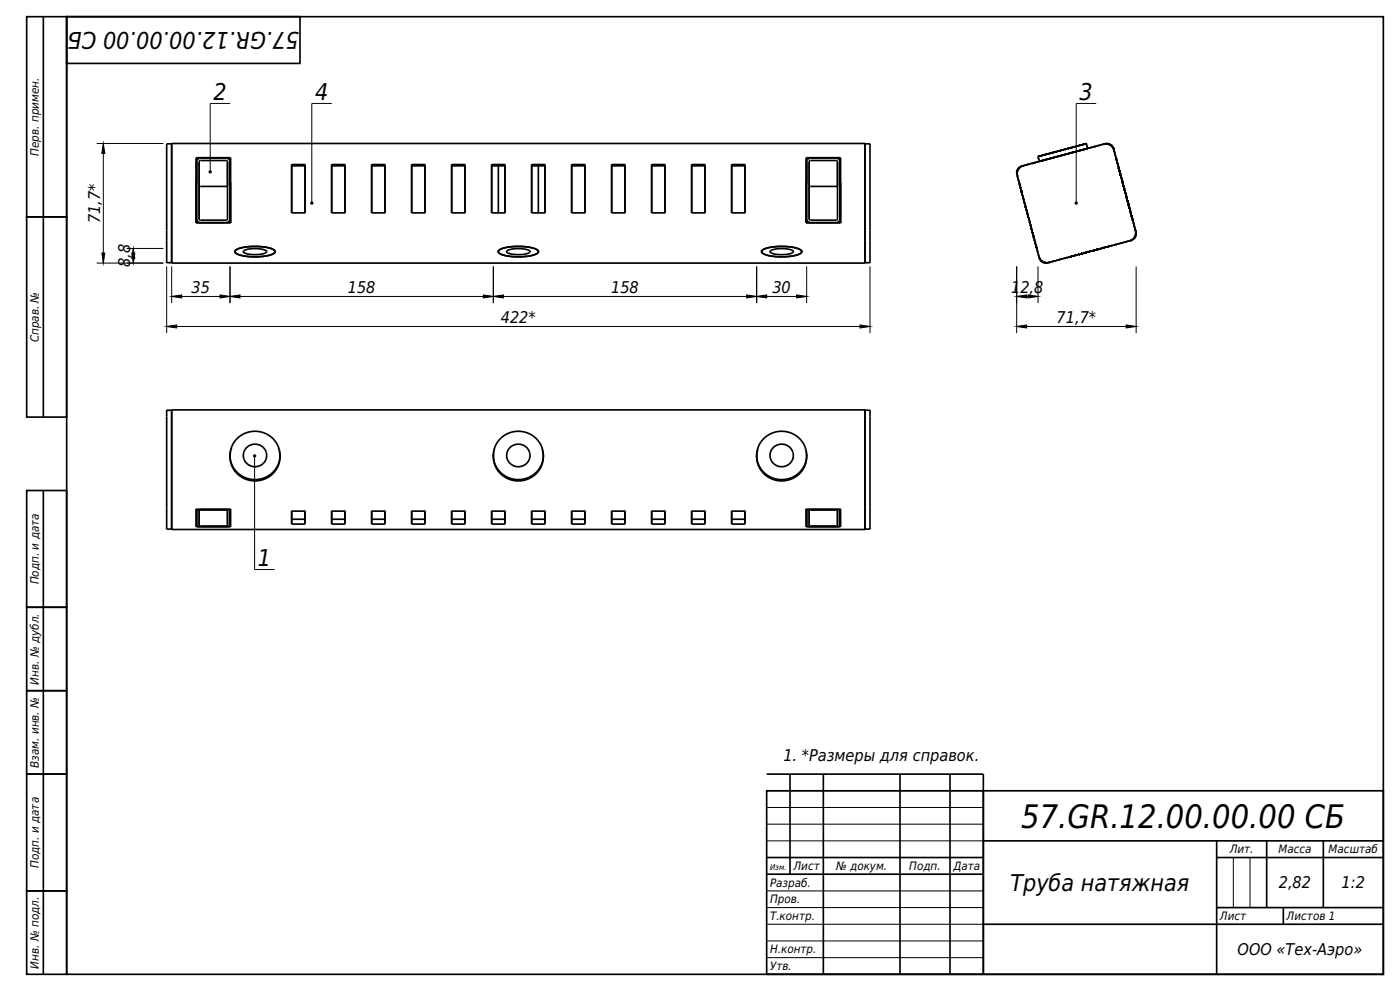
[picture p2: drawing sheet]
<svg xmlns="http://www.w3.org/2000/svg" width="420mm" height="297mm" viewBox="0 0 420 297" stroke-linecap="round" stroke-linejoin="round" font-family="sans-serif">
<g fill="none" stroke="#000" stroke-width=".5">
<path d="M8 5h12v60h-12zM13 5v120M20 5h395v287h-395zM20 5h70v14h-70zM50 43.2v35.5v-.2M50 43.1h1.5M51.5 43.2v35.5v-.2M51.5 43.1v35.7M51.5 43h208M58.9 47.3v19.5M58.9 47.3h10.2M58.9 55v11.8"/>
<path d="M58.9 47.6v19.2M58.9 47.6h.7M58.9 54.6v12.2M58.9 54.6h.1M58.9 54.6v.4M58.9 47.3v.3M58.9 55h.1M59 48.5l.4-.8 .7-.3h7.9l.7 .4 .3 .7M59 48.5v17.1l.2 .6 .8 .5h8l.7-.3 .3-.8M59 48.5v6.5M59.8 48.5v17.1M59.8 48.5l.3-.4h7.8l.4 .4"/>
<path d="M59.8 56.2v9.4M59.8 48.5v7.7M68.2 56.1l-.3-.2h-7.8l-.3 .3M68.3 48.5l-.1 17.3-.3 .2h-7.8l-.3-.4M68.3 48.5v7.4M68.4 47.6h.7M69 54.6h.1M69 48.5v17.1M69 48.5v6.5M69.1 47.3v19.5M69.1 54.6v12.2M69.1 47.6v19.2"/>
<path d="M69.1 47.3v.3M87.5 49.3v14.5M87.5 49.3h4M87.5 49.7h4M87.5 49.7v14.2M87.5 49.3v.4M91.5 49.3v14.5M91.5 49.7v14.2M91.5 49.3v.4M99.5 49.3v14.5M99.5 49.3h4M99.5 49.7h4"/>
<path d="M99.5 49.7v14.2M99.5 49.3v.4M103.5 49.3v14.5M103.5 49.7v14.2M103.5 49.3v.4M111.5 49.3v14.5M111.5 49.3h4M111.5 49.7h4M111.5 49.7v14.2M111.5 49.3v.4M115.5 49.3v14.5M115.5 49.7v14.2"/>
<path d="M115.5 49.3v.4M123.5 49.3v14.5M123.5 49.3h4M123.5 49.7h4M123.5 49.7v14.2M123.5 49.3v.4M127.5 49.3v14.5M127.5 49.7v14.2M127.5 49.3v.4M135.5 49.3v14.5M135.5 49.3h4M135.5 49.7h4"/>
<path d="M135.5 49.7v14.2M135.5 49.3v.4M139.5 49.3v14.5M139.5 49.7v14.2M139.5 49.3v.4M147.5 49.3v14.5M147.5 49.3h4M147.5 49.7h4M147.5 49.7v14.2M147.5 49.3v.4M149.5 49.6v14.3M151.5 49.3v14.5"/>
<path d="M151.5 49.7v14.2M151.5 49.3v.4M159.5 49.3v14.5M159.5 49.3h4M159.5 49.7h4M159.5 49.7v14.2M159.5 49.3v.4M161.5 49.6v14.3M163.5 49.3v14.5M163.5 49.7v14.2M163.5 49.3v.4M171.5 49.3v14.5"/>
<path d="M171.5 49.3h4M171.5 49.7h4M171.5 49.7v14.2M171.5 49.3v.4M175.5 49.3v14.5M175.5 49.7v14.2M175.5 49.3v.4M183.5 49.3v14.5M183.5 49.3h4M183.5 49.7h4M183.5 49.7v14.2M183.5 49.3v.4"/>
<path d="M187.5 49.3v14.5M187.5 49.7v14.2M187.5 49.3v.4M195.5 49.3v14.5M195.5 49.3h4M195.5 49.7h4M195.5 49.7v14.2M195.5 49.3v.4M199.5 49.3v14.5M199.5 49.7v14.2M199.5 49.3v.4M207.5 49.3v14.5"/>
<path d="M207.5 49.3h4M207.5 49.7h4M207.5 49.7v14.2M207.5 49.3v.4M211.5 49.3v14.5M211.5 49.7v14.2M211.5 49.3v.4M219.5 49.3v14.5M219.5 49.3h4M219.5 49.7h4M219.5 49.7v14.2M219.5 49.3v.4"/>
<path d="M223.5 49.3v14.5M223.5 49.7v14.2M223.5 49.3v.4M241.9 47.3v19.5M241.9 47.3h10.2M241.9 55v11.8M241.9 47.6v19.2M241.9 47.6h.7M241.9 54.6v12.2M241.9 54.6h.1M241.9 54.6v.4M241.9 47.3v.3"/>
<path d="M241.9 55h.1M242 48.5v17.1l.2 .6 .8 .5h8l.7-.3 .3-.8M242 48.5l.3-.8 .8-.3h7.9l.7 .3 .3 .8M242 48.5v6.5M242.7 48.5v17.1M242.7 48.5l.4-.4h7.8l.3 .4M242.7 56.2v9.4M242.7 48.5v7.7M251.2 56.1l-.3-.2h-7.8l-.4 .3M251.2 48.5v17.3l-.3 .2h-7.8l-.4-.4M251.2 48.5v7.4M251.4 47.6h.7"/>
<path d="M252 54.6h.1M252 48.5v17.1M252 48.5v6.5M252.1 47.3v19.5M252.1 54.6v12.2M252.1 47.6v19.2M252.1 47.3v.3M259.5 43.2v35.5v-.2M259.5 43.1h1.5M259.5 43.1v35.7M261 43.2v35.5v-.2M305 52.1l.1 .1"/>
<path d="M305.1 52.2v.1M305.1 51.2l-.1 .2M305.2 52.6v.2zM305.2 52.7l6.5 24.2M305.3 53.1v.1M305.4 53.5l.1 .2M305.5 53.9l.1 .2M305.7 50.3l-.2 .1M305.7 54.4v.2M305.8 54.9v.1M305.8 50.1v.1M305.9 55.2v.2"/>
<path d="M306 55.7l.1 .2M306 55.8l.1 .1M306.1 56.2h.1M306.1 56.2l.1 .2M306.1 56.2l.1 .1M306.3 56.7v.1M306.3 57l.1 .3zM306.4 57v.3M306.5 57.5v.2M306.5 49.8l-.7 .4-.6 .6-.1 1.4M306.5 49.8h-.1M306.6 49.8l-1.1 1-.4 1.3"/>
<path d="M306.6 58l.1 .2M306.6 49.8h-.1M306.7 58.5l.1 .1M306.8 58.8l.1 .3M306.8 58.9l.1 .2M307 59.3v.1M307 49.7l-.9 .4-.6 .7-.4 .9 .1 1M307 49.7h-.1M307.1 59.8v.1M307.1 59.8v.2M307.1 59.9h.1M307.5 49.5l-.1 .1"/>
<path d="M307.9 49.4l-.1 .1M308.4 49.3h-.1M308.8 49.2h-.1M309.2 49.1h.1M309.7 48.9l-.1 .1M310.2 48.8h-.2M310.6 48.7h-.2h.2M311.1 48.6h-.2M311.5 46.9h.1M311.4 47.1l.4 1.3M311.5 48.5h-.2M311.5 47.3l.1 .2"/>
<path d="M311.6 47.8l.1 .2M311.8 48.3v.1M311.8 48.4h.1M311.8 46.8h.2h-.2M312.3 46.7h.1M312.9 46.5l-.2 .1M313.2 46.5l.2-.1zM313.7 46.3h.1h-.2M314.1 46.2h-.1M314.7 46.1h-.2M314.7 46l-.1 .1M315 46h-.1"/>
<path d="M315.4 45.8h.2l-.2 .1M315.5 45.8h.1zM315.9 45.7h-.1M316.3 45.6h.2zM316.4 45.6h-.1M317.3 45.3l-.1 .1M317.8 45.2l-.1 .1M318.2 45.1h-.1M318.7 45h-.1M319 44.9h.1M319.4 44.8h.1M320.1 44.6l-.2 .1 .1-.1"/>
<path d="M320.4 44.5h.2h-.3M320.5 44.5l-9.1 2.4 5.5-1.5-.2 .1M320.5 44.5l5.4-1.5-5.5 1.5M320.5 44.5h-.1M320.9 44.4h.1M320.8 46l5.5-1.5-14.5 3.9 5.4-1.5M320.9 44.4h-.1M321.4 44.3h-.2M321.4 44.2l-.1 .1M321.7 44.2l.2-.1zM321.7 44.2l.1-.1zM322.3 44l-.2 .1"/>
<path d="M322.7 43.9h.1M323.2 43.8h-.2M323.6 43.6l-.1 .1M324 43.5l-.1 .1M324.5 43.4l-.1 .1M324.8 43.3h.2zM325.3 43.2h.2zM325.7 43.1l.2-.1zM325.9 43.2l.4 1.3M326 43.4v.1M326.1 43.9l.1 .1M326.2 44.3l.1 .2"/>
<path d="M326.2 44.5l-14.4 3.9M326.3 44.5h.1M326.8 44.3l-.2 .1M327.1 44.3h.1M327.6 44.1l-.1 .1M328.1 44h-.1M328.6 43.9h-.2M328.9 43.8h-.1M329.4 43.7h-.2M329.9 43.5l-.2 .1M330.2 43.4l-.1 .1M330.7 43.3h-.1"/>
<path d="M331 43.2h.2zM331.1 43.2l-24.1 6.5M331.1 43.2l1-.1 1 .4 .7 .6 .4 .9M331.6 43.1l.8-.1 .8 .3 .8 1.2M331.6 43.1h-.1M331.7 43l-.1 .1M331.8 43.1l1.3 .4 1 1.1M332.5 43l.2 .1M333.4 43.5l.2 .2M333.7 43.8h.1M333.9 44.1v.1M334 44.4v.1"/>
<path d="M334 44.6h.1M334 44.5l.1 .1M334.2 45h.1M334.2 45l6.4 24.1M334.3 45.3v.2M334.4 45.8v.1M334.5 46.2l.1 .2M334.6 46.7l.1 .1M334.7 47.1l.1 .1M334.9 47.5v.2zM334.9 47.6v.1M335 48v.1"/>
<path d="M335.1 48.4v.1M335.1 48.4l.1 .2M335.1 48.5v.1M335.2 48.9l.1 .1M335.3 49.3l.1 .2M335.4 49.4v.2M335.5 49.8v.1M335.6 50.2v.2M335.6 50.2v.2zM335.7 50.7l.1 .2zM335.9 51.3l-.1-.2 .1 .3M335.9 51.6l.1 .1"/>
<path d="M336.1 52.1v.1M336.2 52.5v.2v-.2M336.3 52.9v.1M336.4 53.4l.1 .1M336.6 53.8v.2M336.7 54.2v.3M336.7 54.3v.1M336.8 54.7h.1M336.9 55.1v.2M336.9 55.3h.1M337 55.6l.1 .2M337.1 56l.1 .2-.1-.1"/>
<path d="M337.3 56.5v.1M337.4 57v.1M337.5 57.4l.1 .2-.1-.2M337.6 57.8l.1 .3M337.6 57.9l.1 .2M337.7 58.3h.1M337.9 58.7v.1M338 59.2v.1M338 59.2v.2M338.1 59.6v.2M8 65h12v60h-12zM50 78.7h1.5"/>
<path d="M51.5 78.8h.1M51.5 78.8h208M58.9 66.8h10.2M59 65.9v1M69 65.6v1.3M70.5 75.2v.2M70.6 75l2-.8 3.5-.4 3.7 .3 2.5 .8a.95 .95 0 0 1-.1 1.1 .95 .95 0 0 1-.9 .4l-2.7 .5h-3.4l-2.7-.3-1.8-.7a.52 .52 0 0 1-.1-.9zM70.7 75l2-.8 3.7-.3 3.7 .3 2.1 .8a.91 .91 0 0 1 0 1 .91 .91 0 0 1-.9 .3l-2.4 .5-3.3 .1-3-.3-1.8-.7a.51 .51 0 0 1-.1-.9zM73.1 75.2l1.1-.5 1.9-.2 1.9 .1 1.6 .4a.51 .51 0 0 1 .4 .6 .51 .51 0 0 1-.7 .4l-1.9 .3-2.4-.1-1.7-.4-.3-.3zM82.5 75.2v.2M87.5 63.8h4M87.5 63.8v.1"/>
<path d="M91.5 63.8v.1M99.5 63.8h4M99.5 63.8v.1M103.5 63.8v.1M111.5 63.8h4M111.5 63.8v.1M115.5 63.8v.1M123.5 63.8h4M123.5 63.8v.1M127.5 63.8v.1M135.5 63.8h4M135.5 63.8v.1"/>
<path d="M139.5 63.8v.1M147.5 63.8h4M147.5 63.8v.1M149.5 75.1v.3M149.6 75l2-.8 3.5-.4 3.7 .3 2.5 .8a.95 .95 0 0 1-.1 1.1 .95 .95 0 0 1-.9 .4l-2.7 .5h-3.4l-2.7-.3-1.8-.7a.52 .52 0 0 1-.1-.9zM149.7 75l2-.8 3.6-.3 3.8 .3 2.1 .8a.91 .91 0 0 1 0 1 .91 .91 0 0 1-.9 .3l-2.4 .5-3.3 .1-3-.3-1.8-.7a.51 .51 0 0 1-.1-.9zM151.5 63.8v.1M152.1 75.2l1.1-.5 1.9-.2 1.9 .1 1.6 .4a.51 .51 0 0 1 .4 .6 .51 .51 0 0 1-.7 .4l-1.9 .3-2.4-.1-1.7-.4-.3-.3zM159.5 63.8h4M159.5 63.8v.1M161.5 75.1v.3M163.5 63.8v.1"/>
<path d="M171.5 63.8h4M171.5 63.8v.1M175.5 63.8v.1M183.5 63.8h4M183.5 63.8v.1M187.5 63.8v.1M195.5 63.8h4M195.5 63.8v.1M199.5 63.8v.1M207.5 63.8h4M207.5 63.8v.1M211.5 63.8v.1"/>
<path d="M219.5 63.8h4M219.5 63.8v.1M223.5 63.8v.1M228.5 75.1v.3M228.6 75l2-.8 3.5-.4 3.7 .3 2.5 .8a.95 .95 0 0 1-.1 1.1 .95 .95 0 0 1-.9 .4l-2.7 .5h-3.4l-2.7-.3-1.8-.7a.52 .52 0 0 1-.1-.9zM228.7 75l2-.8 3.7-.3 3.7 .3 2.1 .8a.91 .91 0 0 1 0 1 .91 .91 0 0 1-.9 .3l-2.4 .5-3.3 .1-3-.3-1.8-.7a.51 .51 0 0 1-.1-.9zM231.1 75.2l1.1-.5 1.9-.2 1.9 .1 1.6 .4a.51 .51 0 0 1 .4 .6 .51 .51 0 0 1-.7 .4l-1.9 .3-2.4-.1-1.7-.4-.3-.3zM240.5 75.1v.3M241.9 66.8h10.2M242 65.9v1M252 65.6v1.3M259.5 78.7h1.5"/>
<path d="M259.5 78.8h.1M307.2 60.3v.1M307.3 60.7l.1 .1M307.5 61.2v.1M307.5 61.2h.1M307.6 61.6v.1M307.7 62.2v-.2v.2M307.8 62.5v.1M307.9 62.9l.1 .2M308.1 63.4v.1M308.2 63.8v.2M308.3 64.2v.2v-.2"/>
<path d="M308.4 64.7l.1 .2M308.5 65.2l.1 .1M308.6 65.6l.1 .2M308.8 66.1v.1M308.9 66.5v.2v-.2M309 67v.1M309.1 67.4l.1 .2M309.3 68h.1M309.4 68.4v.1M309.5 68.9v-.2v.2M309.6 69.3v-.1v.1M309.7 69.7l.1 .1"/>
<path d="M309.9 70.1v.1M309.9 70.5l.1 .2v-.2M310.1 71v.1M310.2 71.4l.1 .2zM310.2 71.4l.1 .2M310.3 71.9l.1 .1M310.4 72.3l.1 .2M310.5 72.3v.2M310.6 72.7v.1M310.7 73.2v.1M310.8 73.7l.1 .2M310.9 74.1l.1 .2"/>
<path d="M311.1 74.6v.1M311.2 75.1v.1M311.3 75.4v.2M311.4 75.9l.1 .2M311.5 76.4l.1 .1M311.7 76.9v.1M311.7 76.9l.3 .7 .8 .8 .9 .3 1-.1M311.8 77.2v.2M311.8 77.2l1 1.2 1.3 .3M311.8 77.2v.1M311.8 77.4l.4 .7 .5 .5 .7 .2h.8M311.8 77.4h.1"/>
<path d="M312.1 78l.1 .1M312.3 78.2l.2 .2M313.1 78.7l.1 .1M314.2 78.8h-.1M314.3 78.8h-.1M314.8 78.6h-.1M315.2 78.5h-.1M315.7 78.4h-.2M316.1 78.3h-.2M316.6 78.1l-.2 .1M317 78l-.1 .1M317.5 77.9h-.1"/>
<path d="M317.9 77.8h-.2M318.4 77.7h-.2M318.8 77.6h-.1M319.3 77.4l-.1 .1M319.7 77.3l-.2 .1M320 77.2h.2zM320.6 77.1h-.1M321.1 76.9h.1M321.1 77h-.2M321.1 76.9l-.1 .1M321.5 76.8l-.1 .1M321.9 76.7l-.1 .1"/>
<path d="M321.9 76.7h-.1M322 76.7h-.2M322.4 76.6h.1M322.8 76.5h-.1h.1M323.2 76.4l.1-.1-.1 .1M323.3 76.4h-.2M323.6 76.3h.1M324.2 76.1h-.1M324.5 76h.1zM324.5 76h.1h-.1M325.1 75.9h-.2M325.5 75.8h-.1"/>
<path d="M326 75.6l-.2 .1M326.3 75.6l.1-.1zM326.4 75.5l-.2 .1M326.9 75.4h-.1M326.9 75.4h-.2M327.2 75.3h.1M327.3 75.3h-.1M327.4 75.3h-.2M327.6 75.2l.2-.1zM327.8 75.1l-.2 .1M328.2 75l-.1 .1M328.2 75l-.2 .1 .2-.1"/>
<path d="M328.5 74.9v.1M329 74.8h.1M329.2 74.8h-.2M329.4 74.7h.2zM329.6 74.7h-.3M329.9 74.6h.1M329.9 74.6l.1-.1-.2 .1M330.4 74.5h-.1M330.8 74.3h.1zM331.3 74.2h-.1M331.3 74.2h-.2M331.4 74.2h-.2"/>
<path d="M331.7 74.1h.1M332.2 74h.1M332.3 73.9l-.2 .1M332.5 73.9h.1M332.6 73.8l-.1 .1M332.7 73.8l-.2 .1M333.1 73.7l-.1 .1M333.6 73.6h-.2M334 73.5h-.1M334.5 73.3l-.2 .1M334.9 73.2l-.2 .1M335.4 73.1l-.2 .1"/>
<path d="M335.8 73h-.1M336.3 72.9h-.2M336.8 72.7l-.1 .1M337.2 72.6l-.1 .1M337.6 72.5h-.1M338.1 72.4h-.2M338.2 60.1l.1 .1zM338.3 60.5l.1 .2M338.4 60.6v.1M338.5 61v.2M338.6 72.3h-.2h.2M338.6 61.4v.1"/>
<path d="M338.7 62l.1 .1M338.8 62.3l.1 .2M338.8 62.4l.1 .1M338.9 72.2l-24.2 6.4M339 72.2h-.1M339 72.1l-.1 .1M339 63v-.2v.2M339.1 63.2v.2zM339.2 63.7v.1M339.3 72l-.1 .1M339.3 64.2l.1 .1-.1-.1M339.4 72l-.2 .1"/>
<path d="M339.4 72h.1M339.4 64.6l.1 .2M339.6 65v.1M339.7 65.5v.1M339.7 71.9h.1M339.8 66v.1M339.9 66.3v.1M340 66.8l.1 .1M340.1 71.7h-.1M340.1 67.2l.1 .2M340.3 67.7v.2M340.4 68.1v.1"/>
<path d="M340.4 71.3l-.2 .3M340.5 68.6v.1M340.6 69l.1 .2zM340.6 69.1l.1 1-.3 1-.8 .7-.7 .4M340.7 69.8l-.4 1.4-1.1 .9M340.8 69.5v.1M340.8 69.6l-.2 1.5-.5 .6-.7 .3M340.8 69.6v.1M340.8 70.6l-.1 .1M50 123v35.6v-.2M50 123l1.5-.2v35.8M51.5 123v35.6v-.2"/>
<path d="M51.5 122.8h208M69 136.5v.4M69.3 134.9l-.1 .3M69.4 134.5v.2M69.5 134.2v.1M71.2 131.4l2.5-1.6 2.7-.5 2.9 .5 2.3 1.4 1.6 2 .5 1.4 .3 1.5-.1 1.5-.4 1.4-1.4 2.3-1.1 1-1.3 .8-2.8 .6-2.9-.4-1.4-.6-1.2-.9-1.1-1.2-.7-1.3-.5-1.4-.1-1.5 .2-1.6 .5-1.4zM73 137.1v.1M80 137.1v.1M83.5 134.2v.1M83.6 134.5v.2M83.7 134.9l.1 .3M83.8 135.4l.2 1.6-.2 1.5-.5 1.5-.8 1.3-1.4 1.3-1.4 .9-1.5 .4-1.6 .2-1.5-.1-1.8-.5-1.5-1-1.1-1.1-.9-1.2-.5-1.5-.3-1.5 .2-1.8"/>
<path d="M84 136.5v.4M148 136.5v.4M148.3 135l-.1 .4M148.4 134.7l-.1 .1M148.5 134.3v.1M150.2 131.4l1.2-1 1.4-.7 2.6-.4 2.9 .5 2.3 1.4 1.1 1.2 .7 1.3 .6 2.4-.1 1.5-.4 1.4-1.4 2.3-1.1 1-1.3 .8-2.8 .6-2.9-.4-1.4-.6-1.2-.9-1.1-1.2-.7-1.3-.5-1.4-.1-1.4 .5-2.6 .7-1.4zM152 137.1v.3M159 137.1v.2M162.5 134.4l.1 .1M162.7 134.7v.3M162.8 135.2l.2 1.8-.2 1.5-.5 1.5-.8 1.3-1.4 1.3-1.4 .9-1.5 .4-1.6 .2-1.5-.1-1.8-.5-1.5-1-1.1-1.1-.9-1.2-.5-1.5-.3-1.5 .1-1.7M163 136.5v.4"/>
<path d="M227 136.5v.4M227.2 135.2l-.2 1.5 .1 1.5 .5 1.5 .7 1.3 1.1 1.2 1.4 1 1.7 .7 1.6 .2 1.6-.1 2-.5 1.3-.8 1.1-1.1 1-1.2 .6-1.4 .3-1.9-.1-1.6M227.3 134.7v.3M227.5 134.4l-.1 .1M227.6 134.1l-.1 .1M229.2 131.4l1.2-1 1.4-.7 2.6-.4 2.9 .5 2.3 1.4 1.1 1.2 .7 1.3 .6 2.4-.4 2.8-1.5 2.4-1.1 1-1.3 .8-2.8 .6-2.9-.4-1.4-.6-1.2-.9-1.1-1.2-.7-1.3-.6-2.7 .5-2.7 .7-1.4zM231 137.1v.2M238 137.1v.3M241.5 134.3v.1M241.6 134.7l.1 .1M241.7 135l.1 .4M242 136.5v.4"/>
<path d="M259.5 123v35.6v-.2M261 123v35.6v-.2M261 123l-1.5-.2v35.8M8 147h12v35h-12zM13 147v145M50 158.6h1.5M51.5 158.6h.1M51.5 158.7h208M58.9 157.9h10.2M58.9 152.6v5.3M58.9 152.6h10.2M58.9 152.5v3.9"/>
<path d="M58.9 156.4h.1M58.9 152.5v.1M58.9 156.4v1.5M59 153l1.1-.3h7.9l1 .3M59 153v4.6M59 157.6l1.1 .2h7.9l1-.2M59 152.5v.5M59 152.6v5M59.8 153v4.6M59.8 153h8.5M59.8 157.6h8.5M68.3 153v4.6"/>
<path d="M68.3 152.9v.1M69 156.4h.1M69 153v4.6M69 152.6v5M69 152.5v.5M69.1 152.6v5.3M69.1 152.5v3.9M69.1 152.5v.1M69.1 156.4v1.5M87.5 157.1h4M87.5 153.2v3.9M87.5 153.2h4"/>
<path d="M87.5 155.6h4M87.5 153.2v2.4M87.5 155.6v1.5M87.5 153v.2M91.5 153.2v3.9M91.5 153.2v2.4M91.5 155.6v1.5M91.5 153v.2M99.5 157.1h4M99.5 153.2v3.9M99.5 153.2h4M99.5 155.6h4"/>
<path d="M99.5 153.2v2.4M99.5 155.6v1.5M99.5 153v.2M103.5 153.2v3.9M103.5 153.2v2.4M103.5 155.6v1.5M103.5 153v.2M111.5 157.1h4M111.5 153.2v3.9M111.5 153.2h4M111.5 155.6h4M111.5 153.2v2.4"/>
<path d="M111.5 155.6v1.5M111.5 153v.2M115.5 153.2v3.9M115.5 153.2v2.4M115.5 155.6v1.5M115.5 153v.2M123.5 157.1h4M123.5 153.2v3.9M123.5 153.2h4M123.5 155.6h4M123.5 153.2v2.4M123.5 155.6v1.5"/>
<path d="M123.5 153v.2M127.5 153.2v3.9M127.5 153.2v2.4M127.5 155.6v1.5M127.5 153v.2M135.5 157.1h4M135.5 153.2v3.9M135.5 153.2h4M135.5 155.6h4M135.5 153.2v2.4M135.5 155.6v1.5M135.5 153v.2"/>
<path d="M139.5 153.2v3.9M139.5 153.2v2.4M139.5 155.6v1.5M139.5 153v.2M147.5 157.1h4M147.5 153.2v3.9M147.5 153.2h4M147.5 155.6h4M147.5 153.2v2.4M147.5 155.6v1.5M147.5 153v.2M151.5 153.2v3.9"/>
<path d="M151.5 153.2v2.4M151.5 155.6v1.5M151.5 153v.2M159.5 157.1h4M159.5 153.2v3.9M159.5 153.2h4M159.5 155.6h4M159.5 153.2v2.4M159.5 155.6v1.5M159.5 153v.2M163.5 153.2v3.9M163.5 153.2v2.4"/>
<path d="M163.5 155.6v1.5M163.5 153v.2M171.5 157.1h4M171.5 153.2v3.9M171.5 153.2h4M171.5 155.6h4M171.5 153.2v2.4M171.5 155.6v1.5M171.5 153v.2M175.5 153.2v3.9M175.5 153.2v2.4M175.5 155.6v1.5"/>
<path d="M175.5 153v.2M183.5 157.1h4M183.5 153.2v3.9M183.5 153.2h4M183.5 155.6h4M183.5 153.2v2.4M183.5 155.6v1.5M183.5 153v.2M187.5 153.2v3.9M187.5 153.2v2.4M187.5 155.6v1.5M187.5 153v.2"/>
<path d="M195.5 157.1h4M195.5 153.2v3.9M195.5 153.2h4M195.5 155.6h4M195.5 153.2v2.4M195.5 155.6v1.5M195.5 153v.2M199.5 153.2v3.9M199.5 153.2v2.4M199.5 155.6v1.5M199.5 153v.2M207.5 157.1h4"/>
<path d="M207.5 153.2v3.9M207.5 153.2h4M207.5 155.6h4M207.5 153.2v2.4M207.5 155.6v1.5M207.5 153v.2M211.5 153.2v3.9M211.5 153.2v2.4M211.5 155.6v1.5M211.5 153v.2M219.5 157.1h4M219.5 153.2v3.9"/>
<path d="M219.5 153.2h4M219.5 155.6h4M219.5 153.2v2.4M219.5 155.6v1.5M219.5 153v.2M223.5 153.2v3.9M223.5 153.2v2.4M223.5 155.6v1.5M223.5 153v.2M241.9 157.9h10.2M241.9 152.6v5.3M241.9 152.6h10.2"/>
<path d="M241.9 152.5v3.9M241.9 156.4h.1M241.9 152.5v.1M241.9 156.4v1.5M242 157.6l1.1 .2h7.9l1-.2M242 153l1.1-.3h7.9l1 .3M242 153v4.6M242 152.5v.5M242 152.6v5M242.7 157.6h8.5M242.7 153v4.6M242.7 153h8.5"/>
<path d="M251.2 153v4.6M251.2 152.9v.1M252 156.4h.1M252 153v4.6M252 152.6v5M252 152.5v.5M252.1 152.6v5.3M252.1 152.5v3.9M252.1 152.5v.1M252.1 156.4v1.5M259.5 158.6h1.5M259.5 158.6h.1"/>
<path d="M8 182h12v25h-12zM8 207h12v25h-12zM8 232h12v35h-12zM230 237h185v55h-185zM230 232h65v60M237 232v30M247 232v60M270 232v60M285 232v60M230 257h65M295 252h120M365 257h50"/>
<path d="M365 252v40M380 252v20M397 252v20M8 267h12v25h-12zM230 262h65M295 277h120M365 272h50M385 272v5"/>
<circle cx="76.5" cy="136.5" r="3.4"/>
<circle cx="155.5" cy="136.5" r="3.4"/>
<circle cx="234.5" cy="136.5" r="3.4"/>
</g>
<g fill="none" stroke="#000" stroke-width=".3">
<path d="M69.1 31h-6v20.5M99.5 31h-6v29.9M328.9 31h-6v29.9M29 43h20M31 43v35.8M29 78.8h20M38 74.5h11M40 74.5v4.3M50 79.8v20M51.5 79.8v11M69 79.8v11M148 79.8v11"/>
<path d="M227 79.8v11M242 79.8v11M261 79.8v20M305 79.8v20M311.4 79.8v11M340.8 79.8v20M50 97.8h211M51.5 88.8h190.5M305 88.8h6.4M305 97.8h35.8M76.4 136.6v34.1h6M230 237h65"/>
<path d="M230 252h65M230 247h65M230 242h65M370 257v15M375 257v15M230 277h65M230 272h65M230 267h65M230 292h65M230 287h65M230 282h65"/>
</g>
<g fill="#000" stroke="#000" stroke-width=".3">
<path d="M31 43l.5 3h-.9zM30.6 75.8h.9l-.5 3zM39.5 75.8h.9l-.4 3zM40 74.5l.4 3h-.9zM50 97.8l3-.4v.9zM51.5 88.8l3-.4v.9zM66 88.4l3 .4-3 .5zM69 88.8l3-.4v.9zM145 88.4l3 .4-3 .5zM148 88.8l3-.4v.9zM224 88.4l3 .4-3 .5zM227 88.8l3-.4v.9z"/>
<path d="M239 88.4l3 .4-3 .5zM258 97.4l3 .4-3 .5zM305 88.8l3-.4v.9zM305 97.8l3-.4v.9zM308.4 88.4l3 .4-3 .5zM337.8 97.4l3 .4-3 .5z"/>
</g>
<g fill="#000">
<circle cx="63.1" cy="51.5" r=".5"/>
<circle cx="93.5" cy="60.9" r=".5"/>
<circle cx="322.9" cy="60.9" r=".5"/>
<circle cx="76.4" cy="136.6" r=".5"/>
</g>
<text font-size="9.7" x="306.4" y="248">57.GR.12.00.00.00 СБ</text>
<g font-size="6.9">
<text x="89.7" y="9.5" transform="rotate(-180 89.7 9.5)">57.GR.12.00.00.00 СБ</text>
<text x="64.1" y="30">2</text>
<text x="94.6" y="30">4</text>
<text x="323.9" y="30">3</text>
<text x="77.4" y="169.7">1</text>
<text x="303.1" y="267">Труба натяжная</text>
</g>
<g font-size="4.9">
<text x="30" y="66.9" transform="rotate(-90 30 66.9)">71,7*</text>
<text x="39" y="80.1" transform="rotate(-90 39 80.1)">8,8</text>
<text x="57.5" y="87.8">35</text>
<text x="104.3" y="87.8">158</text>
<text x="183.3" y="87.8">158</text>
<text x="231.7" y="87.8">30</text>
<text x="303.3" y="87.8">12,8</text>
<text x="150.2" y="96.8">422*</text>
<text x="317" y="96.8">71,7*</text>
<text x="235" y="228">1. *Размеры для справок.</text>
<text x="383.6" y="266.3">2,82</text>
<text x="402.5" y="266.3">1:2</text>
<text x="371.3" y="286.3">ООО «Тех-Аэро»</text>
</g>
<g font-size="3.5">
<text x="11.6" y="46.7" transform="rotate(-90 11.6 46.7)">Перв. примен.</text>
<text x="11.6" y="102.6" transform="rotate(-90 11.6 102.6)">Справ. №</text>
<text x="11.6" y="175.1" transform="rotate(-90 11.6 175.1)">Подп. и дата</text>
<text x="11.6" y="205.2" transform="rotate(-90 11.6 205.2)">Инв. № дубл.</text>
<text x="11.6" y="230.1" transform="rotate(-90 11.6 230.1)">Взам. инв. №</text>
<text x="368.9" y="255.8">Лит.</text>
<text x="383.5" y="255.8">Масса</text>
<text x="398.6" y="255.8">Масштаб</text>
<text x="11.6" y="260.1" transform="rotate(-90 11.6 260.1)">Подп. и дата</text>
<text x="238" y="260.8">Лист</text>
<text x="250.8" y="260.8">№ докум.</text>
<text x="272.8" y="260.8">Подп.</text>
<text x="231" y="265.8">Разраб.</text>
<text x="231" y="270.8">Пров.</text>
<text x="231" y="275.8">Т.контр.</text>
<text x="366" y="275.8">Лист</text>
<text x="386" y="275.8">Листов 1</text>
<text x="231" y="285.8">Н.контр.</text>
<text x="11.6" y="290.3" transform="rotate(-90 11.6 290.3)">Инв. № подл.</text>
<text x="231" y="290.8">Утв.</text>
</g>
<text font-size="3.4" x="286" y="260.8">Дата</text>
<text font-size="2.4" x="231" y="260.8">Изм.</text>
</svg>
